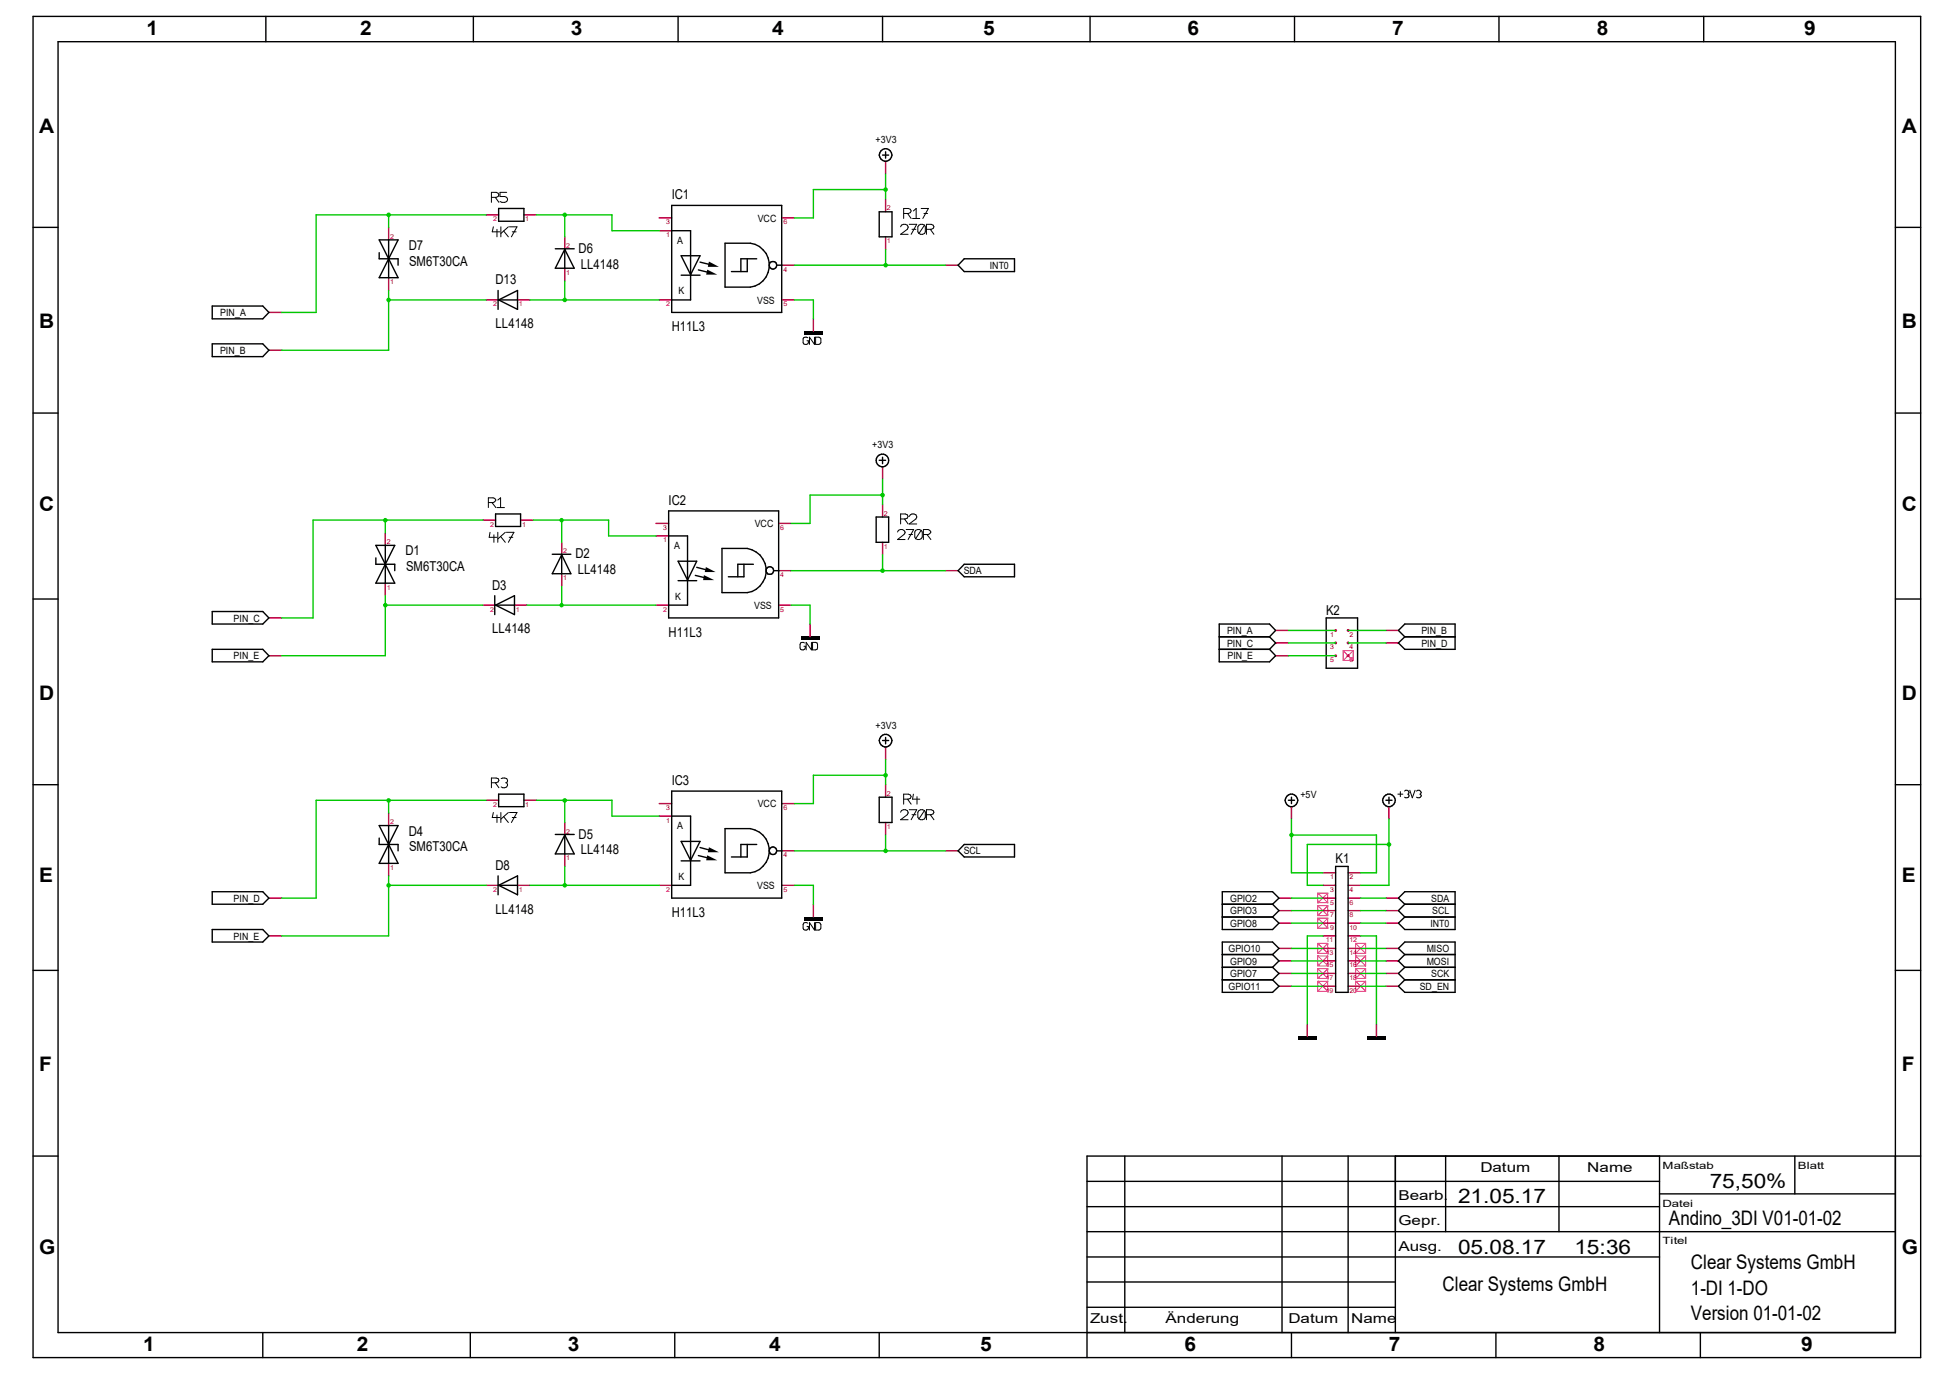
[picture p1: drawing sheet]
<svg xmlns="http://www.w3.org/2000/svg" width="297mm" height="210mm" viewBox="0 0 297 210" stroke-linecap="round" stroke-linejoin="round" font-family="sans-serif">
<g fill="none" stroke="#f0f" stroke-width=".17">
<path d="M204.7 99.1l1.5 1.5M204.7 99.1v1.5M204.7 99.1h1.5M206.2 99.1l-1.5 1.5M206.2 99.1v1.5M204.7 100.6h1.5M200.8 139.8l1.6 1.6M200.8 136v1.5M200.8 137.9v1.5M200.8 139.8v1.6M200.8 139.8h1.6M200.8 137.9l1.6 1.5"/>
<path d="M200.8 139.4h1.6M200.8 137.9h1.6M200.8 136l1.6 1.5M200.8 137.5h1.6M200.8 136h1.6M202.4 136v1.5M202.4 137.9v1.5M202.4 139.8v1.6M202.4 139.8l-1.6 1.6M202.4 137.9l-1.6 1.5M202.4 136l-1.6 1.5M200.8 151h1.6"/>
<path d="M200.8 149.4h1.6M200.8 149h1.6M200.8 147.5h1.6M200.8 145.2h1.6M200.8 143.7h1.6M200.8 147.1h1.6M200.8 145.6h1.6M200.8 143.7l1.6 1.5M200.8 143.7v1.5M200.8 145.6v1.5M200.8 147.5v1.5M200.8 149.4v1.6"/>
<path d="M200.8 145.6l1.6 1.5M200.8 149.4l1.6 1.6M200.8 147.5l1.6 1.5M200.8 141.4h1.6M202.4 149.4l-1.6 1.6M202.4 143.7l-1.6 1.5M202.4 143.7v1.5M202.4 145.6v1.5M202.4 147.5v1.5M202.4 149.4v1.6M202.4 145.6l-1.6 1.5M202.4 147.5l-1.6 1.5"/>
<path d="M206.6 149.4l1.5 1.6M206.6 151h1.5M206.6 143.7v1.5M206.6 145.6v1.5M206.6 147.5v1.5M206.6 149.4v1.6M206.6 149.4h1.5M206.6 147.5l1.5 1.5M206.6 149h1.5M206.6 147.5h1.5M206.6 143.7l1.5 1.5M206.6 145.2h1.5"/>
<path d="M206.6 143.7h1.5M206.6 145.6l1.5 1.5M206.6 147.1h1.5M206.6 145.6h1.5M208.1 149.4l-1.5 1.6M208.1 143.7v1.5M208.1 145.6v1.5M208.1 147.5v1.5M208.1 149.4v1.6M208.1 147.5l-1.5 1.5M208.1 143.7l-1.5 1.5M208.1 145.6l-1.5 1.5"/>
</g>
<path d="M41 99.9h1.9M41 94.1h1.9M144.1 86.9h1.9M135 113.7v2M41 136.8h1.9M74.1 134.8h1.9M78.9 134.8h1.9M86.1 125.3v1.9M86.1 130v2M144.1 129.6h1.9M41 142.5h1.9" fill="none" stroke="#c80000" stroke-width=".21"/>
<g fill="none" stroke="#000001" stroke-width=".21">
<path d="M32.3 98.9h7.7l1 1-1 .9h-7.7zM32.3 93.1h7.7l1 1-1 .9h-7.7zM146.9 85.9h7.7v1.9h-7.7l-.9-.9zM134.5 112.8h.9M135 112.3v1M32.3 135.8h7.7l1 1-1 .9h-7.7zM75.9 133.4v2.9M76 134.8l2.9-1.4v2.9zM76 134.8h2.9M84.6 127.1h2.9M86.1 127.2l1.4 2.8h-2.9zM86.1 127.2v2.8"/>
<path d="M146.9 128.6h7.7v1.9h-7.7l-.9-.9zM32.3 141.6h7.7l1 .9-1 1h-7.7z"/>
<circle cx="135" cy="112.8" r=".95"/>
</g>
<path d="M122.5 139.7h2.9v.4h-2.9z" fill-rule="evenodd" fill="#000001"/>
<path d="M135 119.5v1.9M59.2 123.8v1.9M59.2 131.5v1.9M74.1 121.9h1.9M79.8 121.9h1.9M124 137.7v2M135 125.3v1.9" fill="none" stroke="#c80000" stroke-width=".21"/>
<g fill="none" stroke="#000001" stroke-width=".15">
<path d="M74.9 119.2h.7l.3-.1 .1-.3-.1-.2-1-.1v1.5M75.5 119.2l.5 .8M76.4 118.6a.68 .68 0 0 1 .9 .2l-.1 .4M77 119.2h.2M77.2 119.2l.1 .4a.61 .61 0 0 1-.9 .2M75.2 123.7l-.2 .8h1.2M75.7 124.1v1.2M76.3 123.7v1.6M76.8 124.4l.7 .9M77.5 123.7l-1.2 1.1M77.6 123.7h1.2l-.9 1.6M78.1 124.5h.6"/>
<path d="M137.2 123.7a.59 .59 0 0 1 .7-.4 .59 .59 0 0 1 .5 .5l-.1 .3-1.1 .7h1.2M137.7 121.7h.7l.3-.1 .2-.3-.2-.2-.3-.2h-.7v1.6M138.3 121.7l.6 .8M138.6 123.3h1.1l-.8 1.5M139 124.1h.6M139.2 120.9l-.1 .8h1.1M139.7 121.3v1.2M140.9 123.4l.1 .3v.8a.61 .61 0 0 1-1 .2M140.9 123.4a.65 .65 0 0 0-1 .3v.8l.1 .2M140.9 123.4l-.9 1.3M141.2 124.1h.7l.3-.1 .1-.3-.1-.3-.3-.1h-.7v1.5M141.8 124.1l.5 .7"/>
<path d="M123.1 140.6a.45 .45 0 0 0-.7 .2v.6a.42 .42 0 0 0 .4 .3 .42 .42 0 0 0 .4-.3v-.3h-.2M124.1 140.5v1.1l-.7-1.1v1.1M124.3 140.5l.7 .1 .1 .2v.6l-.1 .2h-.7z"/>
</g>
<path d="M57.8 127.6v1h2.9v1M57.8 125.7h2.9l-2.9 5.8h2.9zM59.2 125.7v5.8M76 120.9h3.8v2h-3.8zM134 121.4h1.9v3.9h-1.9z" fill="none" stroke="#000001" stroke-width=".21"/>
<g fill="#000001">
<path d="M107.8 130.3l1.5 .7h-1.7z"/>
<path d="M108 129l1.6 .8h-1.7z"/>
</g>
<path d="M134.5 71.1v1.9M73.6 92.2h1.9M78.4 92.2h1.9M85.6 82.6v1.9M85.6 87.4v1.9M100.5 134.8h1.9M100.5 122.4h1.9M100.5 124.3h1.9M119.1 134.8h2M119.1 122.4h2M119.1 129.6h2" fill="none" stroke="#c80000" stroke-width=".21"/>
<g fill="none" stroke="#000001" stroke-width=".21">
<path d="M134 70.1h1M134.5 69.6v1M75.4 90.7v2.9M75.5 92.2l2.9-1.5v2.9zM75.5 92.2h2.9M84.2 84.4h2.8M85.6 84.5l1.4 2.9h-2.8zM85.6 84.5v2.9M102.4 120.5h16.7v16.3h-16.7zM102.4 124.3h2.8v10.5h-2.8M103.8 131.1h2.9M103.8 128.1h2.9l-1.5 2.9z"/>
<path d="M106.4 130.3l1.9 .5M106.7 129.1l1.9 .5M110.5 126.2h3.8a3.4 3.4 0 0 1 2.9 3.4 3.4 3.4 0 0 1-2.9 3.3h-3.8zM113.9 128.6v1.9h-2.4M115.3 128.6h-2.4v1.9M118.4 129.6h.7"/>
<circle cx="134.5" cy="70.1" r=".96"/>
<circle cx="117.8" cy="129.6" r=".57"/>
</g>
<path d="M122 97h2.9v.5h-2.9z" fill-rule="evenodd" fill="#000001"/>
<path d="M73.6 79.2h1.9M79.3 79.2h2M134.5 76.8v1.9M58.7 81.2v1.9M58.7 88.8v1.9M123.4 95v2M134.5 82.6v1.9" fill="none" stroke="#c80000" stroke-width=".21"/>
<g fill="none" stroke="#000001" stroke-width=".15">
<path d="M74.4 76.5h.7l.5-.3-.2-.3-.3-.1h-.7v1.5M75 76.5l.6 .8M75.7 77.3h1.2M75.9 76.2l.4-.4v1.5M137.2 79h.8l.3-.1 .1-.2-.1-.3-.3-.1h-.8v1.5M137.8 79l.6 .8M138.6 78.7a.59 .59 0 0 1 .6-.4 .59 .59 0 0 1 .5 .5l-.1 .2-1 .8h1.1M74.7 81.1l-.2 .7h1.2M75.3 81.4v1.2M75.9 81.1v1.5M76.3 81.7l.7 .9M77 81.1l-1.1 1"/>
<path d="M77.2 81.1h1.1l-.8 1.5M77.6 81.8h.5M122.6 97.9a.42 .42 0 0 0-.7 .2v.6a.42 .42 0 0 0 .4 .3 .42 .42 0 0 0 .4-.3v-.3h-.2M123.7 97.8v1.2l-.8-1.2v1.2M123.8 97.8l.7 .1 .1 .2-.1 .8-.7 .1zM136.8 81a.59 .59 0 0 1 .6-.4 .59 .59 0 0 1 .5 .6l-.1 .2-1 .8h1.1M138.1 80.6h1.1l-.8 1.6M138.5 81.4h.6M140.4 80.8l.1 .2v.8a.65 .65 0 0 1-1 .2M140.4 80.8a.61 .61 0 0 0-1 .2v.8l.1 .2M140.4 80.8l-.9 1.2M140.7 81.4h.7l.5-.4-.5-.4h-.7v1.6"/>
<path d="M141.3 81.4l.6 .8"/>
</g>
<path d="M75.5 78.3h3.8v1.9h-3.8zM133.5 78.7h1.9v3.9h-1.9zM57.3 85v.9h2.9v1M57.3 83.1h2.9l-2.9 5.7h2.9zM58.7 83.1v5.7" fill="none" stroke="#000001" stroke-width=".21"/>
<g fill="#000001">
<path d="M107.3 87.6l1.5 .7h-1.7z"/>
<path d="M107.6 86.4l1.5 .7h-1.7z"/>
</g>
<g fill="none" stroke="#c80000" stroke-width=".21">
<path d="M86.1 36.1v1.9M135 24.6v1.9M41 53.3h1.9M41 47.6h1.9M74.1 45.7h1.9M78.9 45.7h1.9M86.1 40.9v1.9M144.1 40.4h1.9M99.9 79.7h2M118.7 79.7h1.9M99.9 92.2h2M99.9 81.6h2"/>
<path d="M118.7 92.2h1.9M118.7 86.9h1.9M194.4 99.9h1.9"/>
</g>
<g fill="none" stroke="#000001" stroke-width=".21">
<path d="M84.6 37.9h2.9M86.1 38l1.4 2.9h-2.9zM86.1 38v2.9M134.5 23.6h.9M135 23.1v1M146.9 39.4h7.7v2h-7.7l-.9-1zM32.3 52.4h7.7l1 .9-1 1h-7.7zM32.3 46.6h7.7l1 1-1 1h-7.7zM75.9 44.2v2.9M76 45.7l2.9-1.5v2.9zM76 45.7h2.9M101.9 77.8h16.8v16.3h-16.8z"/>
<path d="M101.9 81.6h2.9v10.6h-2.9M103.3 88.4h2.9M103.3 85.5h2.9l-1.4 2.8zM106 87.6l1.9 .5M106.2 86.4l1.9 .5M110 83.5h3.9a3.4 3.4 0 0 1 2.9 3.4 3.4 3.4 0 0 1-2.9 3.4h-3.9zM113.4 85.9v1.9h-2.4M114.8 85.9h-2.4v1.9M116.8 86.7a.59 .59 0 0 1 .7-.3 .59 .59 0 0 1 .3 .8 .59 .59 0 0 1-.8 .2l-.2-.3M118 86.9h.7M185.8 98.9h7.7l.9 1-.9 .9h-7.7z"/>
<circle cx="135" cy="23.6" r=".95"/>
</g>
<path d="M122.5 50.5h2.9v.4h-2.9z" fill-rule="evenodd" fill="#000001"/>
<path d="M59.2 34.6v1.9M74.1 32.7h1.9M79.8 32.7h1.9M135 30.3v2M135 36.1v1.9M59.2 42.3v1.9M124 48.6v1.9" fill="none" stroke="#c80000" stroke-width=".21"/>
<g fill="none" stroke="#000001" stroke-width=".15">
<path d="M74.9 30.1h.7l.3-.2 .1-.2-.1-.3-.3-.1h-.7v1.5M75.2 34.5l-.2 .8h1.2M75.5 30.1l.5 .7M75.7 34.9v1.2M76.3 34.5v1.6M76.8 35.2l.7 .9M77.2 29.3h-1v.6h.7l.3 .2 .1 .3a.74 .74 0 0 1-1.1 .3M77.5 34.5l-1.2 1.1M77.6 34.5h1.2l-.9 1.6M78.1 35.3h.6M137.2 34.5a.59 .59 0 0 1 .7-.4 .59 .59 0 0 1 .5 .6l-.1 .2-1.1 .8h1.2M137.7 32.5h.7l.3-.1 .2-.3-.2-.2-.3-.2h-.7v1.6"/>
<path d="M138.3 32.5l.6 .8M138.6 34.2h1.1l-.8 1.5M139 34.9h.6M139.1 33.3h1.1M139.2 32.1l.4-.4v1.6M140.4 31.7h1.1l-.9 1.6M140.8 32.5h.6M140.9 34.3l.1 .2v.8a.61 .61 0 0 1-1 .3M140.9 34.3a.65 .65 0 0 0-1 .2v.8l.1 .3M140.9 34.3l-.9 1.3M141.2 34.9h.7l.3-.1 .1-.3-.1-.2-.3-.1h-.7v1.5M141.8 34.9l.5 .8"/>
<path d="M123.1 51.4a.47 .47 0 0 0-.7 .2v.6a.44 .44 0 0 0 .4 .3 .44 .44 0 0 0 .4-.3v-.3h-.2M124.1 51.4v1.1l-.7-1.1v1.1M124.3 51.4h.5l.3 .2v.6l-.1 .2-.7 .1z"/>
</g>
<path d="M57.8 38.5v.9h2.9v1M57.8 36.5h2.9l-2.9 5.8h2.9zM59.2 36.5v5.8M76 31.7h3.8v2h-3.8zM134 32.3h1.9v3.8h-1.9z" fill="none" stroke="#000001" stroke-width=".21"/>
<g fill="#000001">
<path d="M107.8 41.1l1.5 .7h-1.7z"/>
<path d="M108 39.8l1.6 .8h-1.7z"/>
</g>
<g fill="none" stroke="#c80000" stroke-width=".21">
<path d="M100.5 33.2h1.9M100.5 35.1h1.9M119.1 33.2h2M100.5 45.7h1.9M119.1 45.7h2M119.1 40.4h2M194.4 97.9h1.9M194.4 96h1.9M211.2 97.9h1.9M211.2 96h1.9M194.9 138.7h1.9M194.9 136.8h1.9"/>
<path d="M211.2 138.7h1.9M211.2 136.8h1.9M194.9 148.3h1.9M194.9 140.6h1.9M194.9 150.2h1.9M194.9 144.4h1.9M194.9 146.3h1.9M211.2 148.3h1.9M211.2 140.6h1.9M211.2 150.2h1.9M211.2 144.4h1.9M211.2 146.3h1.9"/>
</g>
<g fill="none" stroke="#000001" stroke-width=".21">
<path d="M102.4 31.3h16.7v16.3h-16.7zM102.4 35.1h2.8v10.6h-2.8M103.8 38.9h2.9l-1.5 2.9zM106.7 39.9l1.9 .5M110.5 37h3.8a3.4 3.4 0 0 1 2.9 3.4 3.4 3.4 0 0 1-2.9 3.3h-3.8zM113.9 39.4v2h-2.4M115.3 39.4h-2.4v2M103.8 41.9h2.9M106.4 41.1l1.9 .5M118.4 40.4h.7M185.8 95h7.7l.9 1-.9 1 .9 .9-.9 1h-7.7zM185.8 97h7.7"/>
<path d="M213.1 96l1-1h7.6v3.9h-7.6l-1-1 1-.9zM214.1 97h7.6M186.3 139.7h7.6M186.3 137.7h7.6M193.9 137.7l1-.9-1-1h-7.6v5.8h7.6l1-1-1-.9M193.9 137.7l1 1-1 1M214.1 137.7l-1-.9 1-1h7.6v5.8h-7.6l-1-1 1-.9M214.1 139.7h7.6M214.1 137.7h7.6M214.1 137.7l-1 1 1 1M186.3 147.3h7.6M186.3 149.2h7.6"/>
<path d="M186.3 145.4h7.6M193.9 147.3l1 1-1 .9M193.9 145.4l1-1-1-.9h-7.6v7.6h7.6l1-.9-1-1M193.9 145.4l1 .9-1 1M214.1 145.4l-1-1 1-.9h7.6v7.6h-7.6l-1-.9 1-1M214.1 147.3h7.6M214.1 149.2h7.6M214.1 145.4h7.6M214.1 147.3l-1 1 1 .9M214.1 145.4l-1 .9 1 1"/>
<circle cx="117.8" cy="40.4" r=".59"/>
</g>
<path d="M208.3 157.9h2.9v.4h-2.9z" fill-rule="evenodd" fill="#000001"/>
<path d="M209.8 156v1.9" fill="none" stroke="#c80000" stroke-width=".21"/>
<path d="M197.8 157.9h2.9v.4h-2.9z" fill-rule="evenodd" fill="#000001"/>
<g fill="none" stroke="#c80000" stroke-width=".21">
<path d="M196.8 122.9v1.9M201.6 132.9h1.9M201.6 138.7h1.9M201.6 136.8h1.9M201.6 134.8h1.9M205.4 132.9h1.9M205.4 138.7h1.9M205.4 136.8h1.9M205.4 134.8h1.9M211.7 122.9v1.9M199.2 156v1.9M201.6 150.2h1.9"/>
<path d="M201.6 148.3h1.9M201.6 146.3h1.9M201.6 144.4h1.9M201.6 142.5h1.9M201.6 140.6h1.9M205.4 150.2h1.9M205.4 148.3h1.9M205.4 146.3h1.9M205.4 144.4h1.9M205.4 142.5h1.9M205.4 140.6h1.9"/>
</g>
<g fill="none" stroke="#000001" stroke-width=".21">
<path d="M196.3 121.9h1M196.8 121.4v1M203.5 132h1.9v19.1h-1.9zM211.2 121.9h.9M211.7 121.4v1"/>
<circle cx="196.8" cy="121.9" r=".95"/>
<circle cx="211.7" cy="121.9" r=".95"/>
</g>
<path d="M213 120.9h.8M213.4 120.6v.7M214 120.5l.2-.1 .4 .1 .1 .1-.1 .3M214.5 120.9h.1M214.6 120.9l.1 .3a.44 .44 0 0 1-.7 .2M214.8 120.4l.4 1.1 .4-1.1M215.9 120.5a.42 .42 0 0 1 .7 .1l-.1 .3M216.4 120.9h.1M216.5 120.9l.1 .2a.42 .42 0 0 1-.3 .4 .42 .42 0 0 1-.4-.1" fill="none" stroke="#000001" stroke-width=".15"/>
<g fill="#c80000">
<circle cx="203.5" cy="96" r=".22"/>
<circle cx="205.4" cy="99.9" r=".22"/>
<circle cx="203.5" cy="99.9" r=".22"/>
<circle cx="205.4" cy="97.9" r=".22"/>
<circle cx="203.5" cy="97.9" r=".22"/>
<circle cx="205.4" cy="96" r=".22"/>
</g>
<g fill="none" stroke="#000001" stroke-width=".21">
<path d="M5 2.5h287.7v204.3h-287.7zM8.8 6.3h280v196.6h-280zM40.5 2.5v3.8M72.1 2.5v3.8M103.3 2.5v3.8M134.5 2.5v3.8M166.1 2.5v3.8M197.3 2.5v3.8M228.4 2.5v3.8M259.6 2.5v3.8M5 34.6h3.8M288.8 34.6h3.9"/>
<path d="M5 62.9h3.8M288.8 62.9h3.9M5 91.2h3.8M202.1 94.1h4.8v7.7h-4.8zM288.8 91.2h3.9M5 119.5h3.8M288.8 119.5h3.9M5 147.8h3.8M288.8 147.8h3.9M5 176.1h3.8M165.7 179.9h87.2M171.4 176.1v26.8"/>
<path d="M195.4 176.1v26.8M205.4 176.1v26.8M212.6 176.1v26.8M220.3 176.1v11.5M237.6 176.1v11.5M252.9 176.1v26.8M273.5 176.1v5.7M292.7 176.1h-127v30.7M165.7 191.4h87.2M165.7 187.6h123.1M165.7 183.8h87.2M165.7 199.1h46.9"/>
<path d="M165.7 195.2h46.9M252.9 181.8h35.9M40 202.9v3.9M71.7 202.9v3.9M102.8 202.9v3.9M134 202.9v3.9M196.8 202.9v3.9M228 202.9v3.9M259.1 202.9v3.9"/>
</g>
<circle cx="86.1" cy="134.8" r=".35" fill="#00c800"/>
<path d="M80.8 134.8h19.7M86.1 132v2.8" fill="none" stroke="#00c800" stroke-width=".21"/>
<circle cx="86.1" cy="121.9" r=".35" fill="#00c800"/>
<path d="M81.7 121.9h11.6v2.4h7.2M86.1 121.9v3.4" fill="none" stroke="#00c800" stroke-width=".21"/>
<circle cx="85.6" cy="92.2" r=".34" fill="#00c800"/>
<path d="M80.3 92.2h19.6M85.6 89.3v2.9" fill="none" stroke="#00c800" stroke-width=".21"/>
<circle cx="85.6" cy="79.2" r=".34" fill="#00c800"/>
<path d="M81.3 79.2h11.5v2.4h7.1M85.6 79.2v3.4M59.2 133.4v9.1M59.2 134.8h14.9" fill="none" stroke="#00c800" stroke-width=".21"/>
<circle cx="59.2" cy="134.8" r=".35" fill="#00c800"/>
<path d="M58.7 90.7v9.2M58.7 92.2h14.9M42.9 142.5h16.3" fill="none" stroke="#00c800" stroke-width=".21"/>
<circle cx="58.7" cy="92.2" r=".35" fill="#00c800"/>
<path d="M42.9 99.9h15.8M196.3 99.9h7.2" fill="none" stroke="#00c800" stroke-width=".21"/>
<circle cx="86.1" cy="45.7" r=".35" fill="#00c800"/>
<path d="M80.8 45.7h19.7M86.1 42.8v2.9" fill="none" stroke="#00c800" stroke-width=".21"/>
<circle cx="86.1" cy="32.7" r=".35" fill="#00c800"/>
<path d="M81.7 32.7h11.6v2.4h7.2M86.1 32.7v3.4M48.2 121.9h25.9M59.2 121.9v1.9" fill="none" stroke="#00c800" stroke-width=".21"/>
<circle cx="59.2" cy="121.9" r=".35" fill="#00c800"/>
<path d="M47.7 79.2h25.9M58.7 79.2v2M205.4 97.9h5.8M48.2 121.9v14.9h-5.3" fill="none" stroke="#00c800" stroke-width=".21"/>
<circle cx="58.7" cy="79.2" r=".35" fill="#00c800"/>
<path d="M59.2 44.2v9.1M59.2 45.7h14.9M47.7 79.2v14.9h-4.8M196.3 97.9h7.2" fill="none" stroke="#00c800" stroke-width=".21"/>
<circle cx="59.2" cy="45.7" r=".35" fill="#00c800"/>
<path d="M48.2 32.7h25.9M59.2 32.7v1.9M42.9 53.3h16.3M205.4 96h5.8" fill="none" stroke="#00c800" stroke-width=".21"/>
<circle cx="59.2" cy="32.7" r=".35" fill="#00c800"/>
<path d="M48.2 32.7v14.9h-5.3M196.3 96h7.2" fill="none" stroke="#00c800" stroke-width=".21"/>
<circle cx="135" cy="40.4" r=".35" fill="#00c800"/>
<path d="M135 38v2.4M121.1 40.4h23M207.3 140.6h3.9" fill="none" stroke="#00c800" stroke-width=".21"/>
<circle cx="134.5" cy="86.9" r=".35" fill="#00c800"/>
<path d="M120.6 86.9h23.5M134.5 84.5v2.4M207.3 136.8h3.9" fill="none" stroke="#00c800" stroke-width=".21"/>
<circle cx="135" cy="129.6" r=".35" fill="#00c800"/>
<g fill="none" stroke="#00c800" stroke-width=".21">
<path d="M121.1 129.6h23M135 127.2v2.4M196.8 138.7h4.8M196.8 136.8h4.8M207.3 138.7h3.9M209.8 127.2v5.7h-2.5M196.8 150.2h4.8M196.8 148.3h4.8M196.8 144.4h4.8M196.8 146.3h4.8M196.8 140.6h4.8M207.3 150.2h3.9"/>
<path d="M207.3 148.3h3.9M207.3 144.4h3.9M207.3 146.3h3.9"/>
</g>
<circle cx="196.8" cy="127.2" r=".35" fill="#00c800"/>
<path d="M124 118.1v4.3h-2.9M196.8 124.8v8.1h4.8M196.8 127.2h13" fill="none" stroke="#00c800" stroke-width=".21"/>
<circle cx="135" cy="118.1" r=".35" fill="#00c800"/>
<path d="M123.4 75.4v4.3h-2.8M124 118.1h11M135 115.7v3.8" fill="none" stroke="#00c800" stroke-width=".21"/>
<circle cx="134.5" cy="75.4" r=".35" fill="#00c800"/>
<path d="M124 28.9v4.3h-2.9M123.4 75.4h11.1M134.5 73v3.8" fill="none" stroke="#00c800" stroke-width=".21"/>
<circle cx="135" cy="28.9" r=".35" fill="#00c800"/>
<path d="M124 28.9h11M135 26.5v3.8M199.2 128.6v6.2h2.4" fill="none" stroke="#00c800" stroke-width=".21"/>
<circle cx="211.7" cy="128.6" r=".35" fill="#00c800"/>
<path d="M121.1 45.7h2.9v2.9M120.6 92.2h2.8v2.8M121.1 134.8h2.9v2.9M199.2 128.6h12.5M211.7 124.8v10h-4.4M201.6 142.5h-2.4v13.5M207.3 142.5h2.5v13.5" fill="none" stroke="#00c800" stroke-width=".21"/>
<g font-size="3" fill="#000001">
<text x="22.3" y="5.4">1</text>
<text x="54.9" y="5.4">2</text>
<text x="87" y="5.4">3</text>
<text x="117.7" y="5.4">4</text>
<text x="149.8" y="5.4">5</text>
<text x="181" y="5.4">6</text>
<text x="212.1" y="5.4">7</text>
<text x="243.3" y="5.4">8</text>
<text x="275" y="5.4">9</text>
<text x="6" y="20.2">A</text>
<text x="289.8" y="20.2">A</text>
<text x="6" y="50">B</text>
<text x="289.8" y="50">B</text>
<text x="6" y="77.8">C</text>
<text x="289.8" y="77.8">C</text>
<text x="6" y="106.6">D</text>
<text x="289.8" y="106.6">D</text>
<text x="6" y="134.4">E</text>
<text x="289.8" y="134.4">E</text>
<text x="6" y="163.2">F</text>
<text x="289.8" y="163.2">F</text>
<text x="222.2" y="183.3">21.05.17</text>
<text x="260.6" y="180.9">75,50%</text>
<text x="6" y="190.9">G</text>
<text x="222.2" y="190.9">05.08.17</text>
<text x="239.9" y="190.9">15:36</text>
<text x="254.3" y="186.6">Andino_3DI V01-01-02</text>
<text x="289.8" y="190.9">G</text>
<text x="219.8" y="196.7">Clear Systems GmbH</text>
<text x="257.7" y="197.2">1-DI 1-DO</text>
<text x="257.7" y="193.3">Clear Systems GmbH</text>
<text x="257.7" y="201">Version 01-01-02</text>
<text x="21.8" y="205.8">1</text>
<text x="54.4" y="205.8">2</text>
<text x="86.5" y="205.8">3</text>
<text x="117.2" y="205.8">4</text>
<text x="149.4" y="205.8">5</text>
<text x="180.5" y="205.8">6</text>
<text x="211.7" y="205.8">7</text>
<text x="242.8" y="205.8">8</text>
<text x="274.5" y="205.8">9</text>
</g>
<g font-size="2.1" fill="#000001">
<text x="102.4" y="30.3">IC1</text>
<text x="62.3" y="38.1">D7</text>
<text x="62.4" y="40.5">SM6T30CA</text>
<text x="88.2" y="38.5">D6</text>
<text x="88.5" y="40.9">LL4148</text>
<text x="75.5" y="43.3">D13</text>
<text x="75.5" y="50">LL4148</text>
<text x="102.4" y="50.5">H11L3</text>
<text x="101.9" y="76.8">IC2</text>
<text x="61.8" y="84.6">D1</text>
<text x="61.9" y="87">SM6T30CA</text>
<text x="75" y="89.8">D3</text>
<text x="87.7" y="85">D2</text>
<text x="88.1" y="87.5">LL4148</text>
<text x="202.1" y="93.6">K2</text>
<text x="75" y="96.5">LL4148</text>
<text x="101.9" y="97">H11L3</text>
<text x="102.4" y="119.5">IC3</text>
<text x="62.3" y="127.3">D4</text>
<text x="62.4" y="129.6">SM6T30CA</text>
<text x="88.2" y="127.7">D5</text>
<text x="88.5" y="130.1">LL4148</text>
<text x="203.5" y="131.5">K1</text>
<text x="75.5" y="132.5">D8</text>
<text x="75.5" y="139.2">LL4148</text>
<text x="102.4" y="139.7">H11L3</text>
<text x="225.6" y="178.5">Datum</text>
<text x="241.9" y="178.5">Name</text>
<text x="213.1" y="182.8">Bearb.</text>
<text x="213.1" y="190.5">Ausg.</text>
<text x="213.1" y="186.6">Gepr.</text>
<text x="166.1" y="201.5">Zust.</text>
<text x="177.6" y="201.5">Änderung</text>
<text x="196.3" y="201.5">Datum</text>
<text x="205.9" y="201.5">Name</text>
</g>
<g font-size="1.5" fill="#000001">
<text x="133.4" y="21.8">+3V3</text>
<text x="115.5" y="33.8">VCC</text>
<text x="103.2" y="37.1">A</text>
<text x="150.8" y="40.9">INT0</text>
<text x="103.4" y="44.8">K</text>
<text x="115.4" y="46.2">VSS</text>
<text x="33.5" y="53.9">PIN_B</text>
<text x="33.6" y="48.1">PIN_A</text>
<text x="132.9" y="68.3">+3V3</text>
<text x="102.7" y="83.6">A</text>
<text x="115" y="80.3">VCC</text>
<text x="146.9" y="87.5">SDA</text>
<text x="35.6" y="94.7">PIN_C</text>
<text x="102.9" y="91.3">K</text>
<text x="114.9" y="92.8">VSS</text>
<text x="35.6" y="100.4">PIN_E</text>
<text x="187" y="98.5">PIN_C</text>
<text x="187" y="96.6">PIN_A</text>
<text x="187.1" y="100.4">PIN_E</text>
<text x="216.6" y="98.5">PIN_D</text>
<text x="216.6" y="96.6">PIN_B</text>
<text x="133.4" y="111">+3V3</text>
<text x="115.5" y="122.9">VCC</text>
<text x="198.2" y="121.5">+5V</text>
<text x="103.2" y="126.3">A</text>
<text x="146.9" y="130.1">SCL</text>
<text x="35.6" y="137.3">PIN_D</text>
<text x="103.4" y="134">K</text>
<text x="115.4" y="135.4">VSS</text>
<text x="187.5" y="137.3">GPIO2</text>
<text x="218.1" y="137.3">SDA</text>
<text x="35.6" y="143.1">PIN_E</text>
<text x="187.5" y="141.2">GPIO8</text>
<text x="187.5" y="139.2">GPIO3</text>
<text x="218" y="141.2">INT0</text>
<text x="218.3" y="139.2">SCL</text>
<text x="187.2" y="145">GPIO10</text>
<text x="187.5" y="148.8">GPIO7</text>
<text x="187.5" y="146.9">GPIO9</text>
<text x="217.4" y="146.9">MOSI</text>
<text x="217.4" y="145">MISO</text>
<text x="218.1" y="148.8">SCK</text>
<text x="187.2" y="150.7">GPIO11</text>
<text x="216.4" y="150.7">SD_EN</text>
<text x="253.4" y="178">Maßstab</text>
<text x="274" y="178">Blatt</text>
<text x="253.4" y="183.8">Datei</text>
<text x="253.4" y="189.5">Titel</text>
</g>
<g font-size="1" fill="#c80000">
<text x="75.1" y="33.7">2</text>
<text x="80.1" y="33.7">1</text>
<text x="101.5" y="34.2">3</text>
<text x="119.4" y="34.2">6</text>
<text x="135.2" y="32">2</text>
<text x="59.4" y="36.3">2</text>
<text x="86.3" y="37.8">2</text>
<text x="86.3" y="41.9">1</text>
<text x="101.5" y="36.1">1</text>
<text x="119.4" y="41.4">4</text>
<text x="135.2" y="37">1</text>
<text x="59.4" y="43.3">1</text>
<text x="75.1" y="46.7">2</text>
<text x="79.1" y="46.7">1</text>
<text x="101.5" y="46.7">2</text>
<text x="119.4" y="46.7">5</text>
<text x="59" y="82.8">2</text>
<text x="74.7" y="80.2">2</text>
<text x="79.6" y="80.2">1</text>
<text x="101" y="80.7">3</text>
<text x="101" y="82.6">1</text>
<text x="118.9" y="80.7">6</text>
<text x="134.7" y="78.5">2</text>
<text x="134.7" y="83.6">1</text>
<text x="59" y="89.8">1</text>
<text x="85.8" y="84.3">2</text>
<text x="85.8" y="88.4">1</text>
<text x="118.9" y="87.9">4</text>
<text x="74.7" y="93.1">2</text>
<text x="78.6" y="93.1">1</text>
<text x="101" y="93.1">2</text>
<text x="118.9" y="93.1">5</text>
<text x="202.7" y="97">1</text>
<text x="202.7" y="100.8">5</text>
<text x="202.7" y="98.9">3</text>
<text x="205.7" y="100.8">6</text>
<text x="205.7" y="98.9">4</text>
<text x="205.7" y="97">2</text>
<text x="59.4" y="125.5">2</text>
<text x="75.1" y="122.9">2</text>
<text x="80.1" y="122.9">1</text>
<text x="101.5" y="123.4">3</text>
<text x="101.5" y="125.3">1</text>
<text x="119.4" y="123.4">6</text>
<text x="135.2" y="121.2">2</text>
<text x="86.3" y="127">2</text>
<text x="86.3" y="131">1</text>
<text x="119.4" y="130.6">4</text>
<text x="135.2" y="126.2">1</text>
<text x="59.4" y="132.5">1</text>
<text x="75.1" y="135.8">2</text>
<text x="79.1" y="135.8">1</text>
<text x="101.5" y="135.8">2</text>
<text x="119.4" y="135.8">5</text>
<text x="202.7" y="133.9">1</text>
<text x="202.7" y="137.8">5</text>
<text x="202.7" y="135.8">3</text>
<text x="205.7" y="137.8">6</text>
<text x="205.7" y="135.8">4</text>
<text x="205.7" y="133.9">2</text>
<text x="202.1" y="143.5">11</text>
<text x="202.7" y="141.6">9</text>
<text x="202.7" y="139.7">7</text>
<text x="205.7" y="143.5">12</text>
<text x="205.7" y="141.6">10</text>
<text x="205.7" y="139.7">8</text>
<text x="202.1" y="149.3">17</text>
<text x="202.1" y="147.3">15</text>
<text x="202.1" y="145.4">13</text>
<text x="205.7" y="149.3">18</text>
<text x="205.7" y="147.3">16</text>
<text x="205.7" y="145.4">14</text>
<text x="202.1" y="151.2">19</text>
<text x="205.7" y="151.2">20</text>
</g>
</svg>
